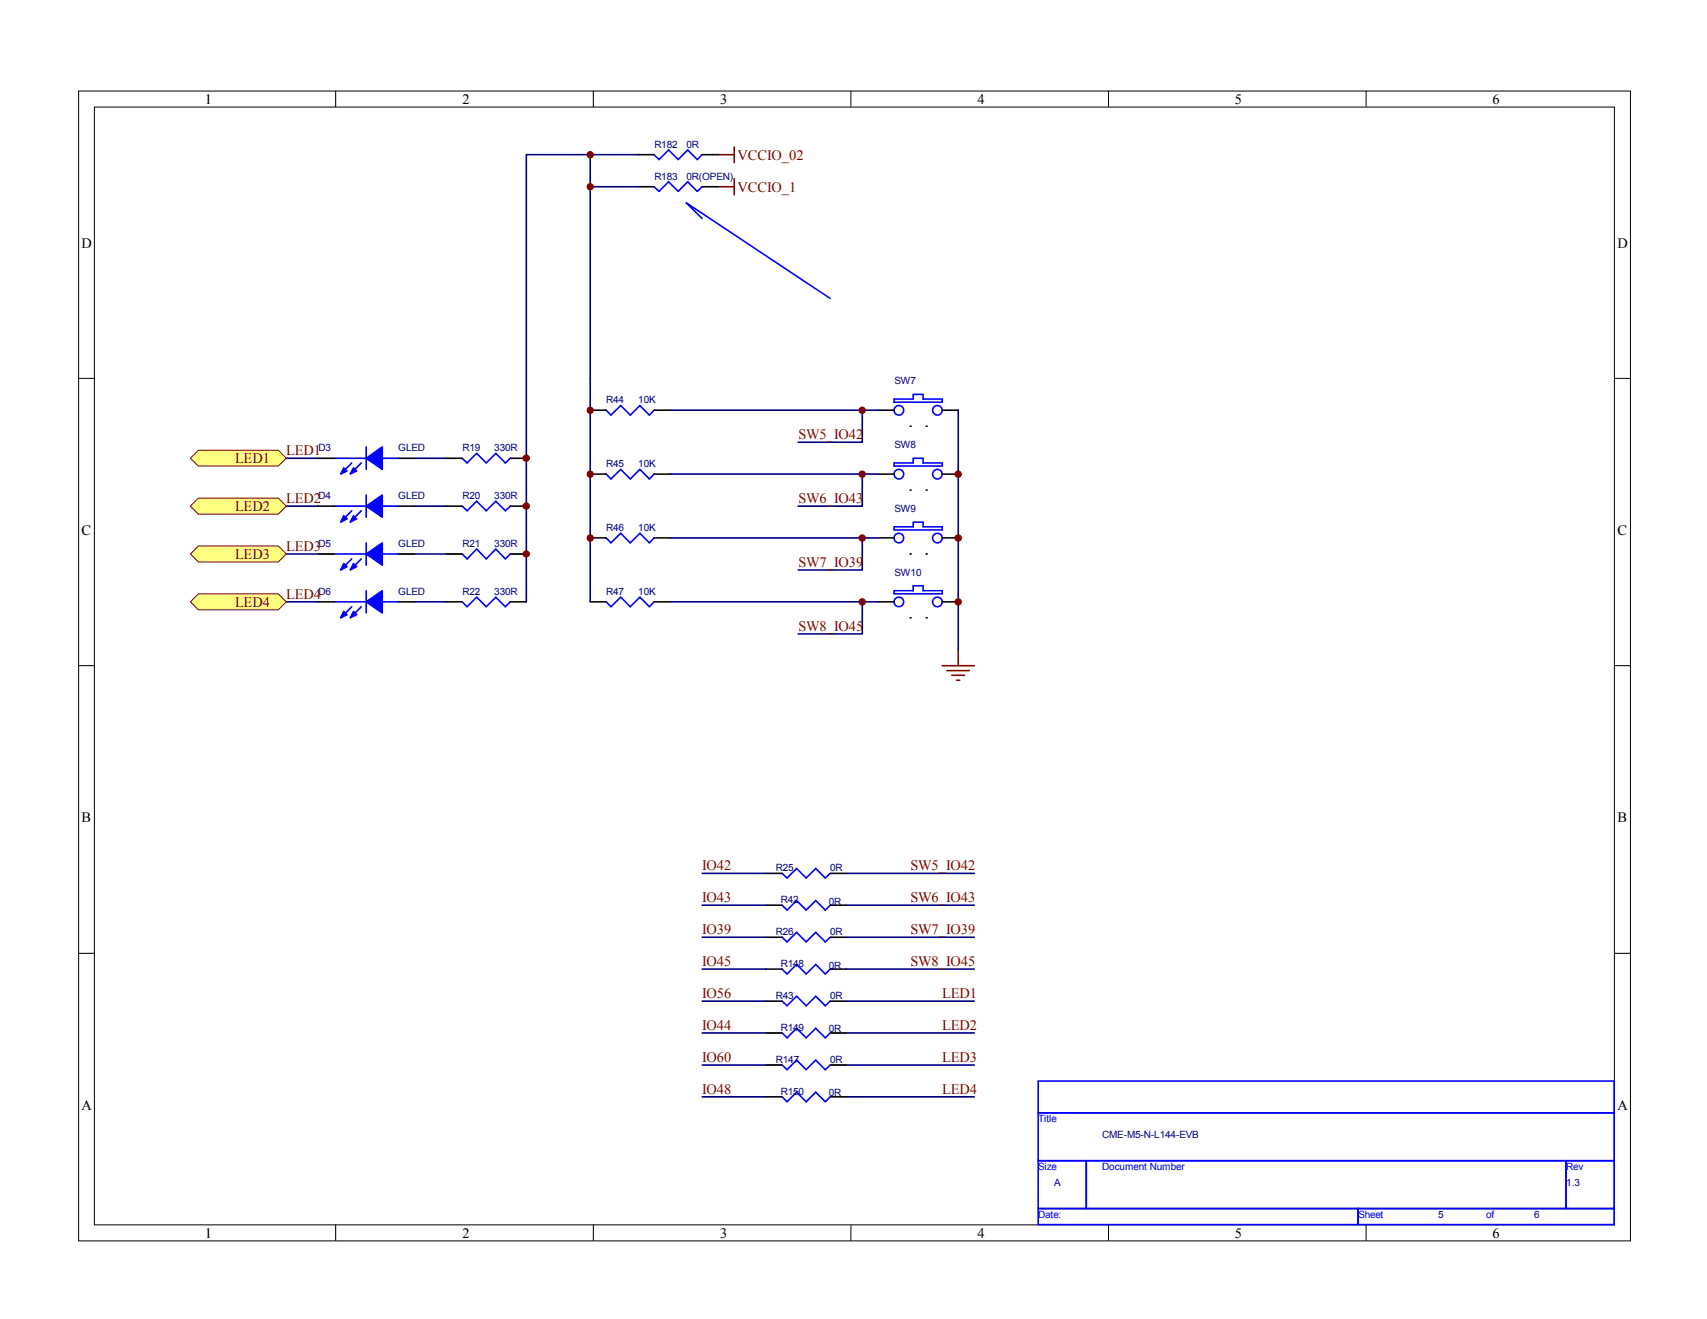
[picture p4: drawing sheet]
<svg xmlns="http://www.w3.org/2000/svg" width="279mm" height="216mm" viewBox="0 0 279 216" stroke-linecap="round" stroke-linejoin="round" font-family="sans-serif">
<g fill="none" stroke="#000" stroke-width=".16">
<path d="M12.9 14.9h254v188.2h-254zM15.5 17.5h248.7v183h-248.7zM54.9 14.9v2.6M97.1 14.9v2.6M139.3 14.9v2.6M181.4 14.9v2.6M223.6 14.9v2.6M12.8 61.9h2.6M264.2 61.9h2.6M12.8 109h2.6M264.2 109h2.6M12.8 156h2.6"/>
<path d="M264.2 156h2.6M54.9 200.4v2.7M97.1 200.4v2.7M139.3 200.4v2.7M181.4 200.4v2.7M223.6 200.4v2.7"/>
</g>
<g fill="none" stroke="#00f" stroke-width=".26">
<path d="M75.6 75l.9 .8 1.5-1.6 1.6 1.6 1.6-1.6 1.5 1.6 .8-.8M54.7 82.8h5.2M59.9 81v3.7M62.6 82.8h2.6M146.3 96.7h3.2v-.8h1.6v.8h3.1v.5h-7.9zM169.9 177h94.3v5.2h-94.3zM169.9 182.2h94.3v7.8h-94.3zM169.9 190h7.9v7.8h-7.9zM169.9 197.8h52.4v2.6h-52.4zM177.8 190h78.5v7.8h-78.5zM222.3 197.8h41.9v2.6h-41.9zM256.3 190h7.9v7.8h-7.9z"/>
<circle cx="147.1" cy="98.5" r=".78"/>
<circle cx="153.4" cy="98.5" r=".78"/>
</g>
<path d="M46.9 75h5.2M67.8 75h5.2M46.9 82.8h5.2M46.9 90.7h5.2M46.9 98.5h5.2M67.8 82.8h5.2M67.8 90.7h5.2M67.8 98.5h5.2" fill="none" stroke="#000080" stroke-width=".26"/>
<path d="M73 75h2.6M83.5 75h2.6M143.7 98.5h2.6M154.2 98.5h2.6M149 101.1h.1M151.6 101.1h.1" fill="none" stroke="#000" stroke-width=".26"/>
<path d="M59.9 82.8l2.7-1.8v3.7z" fill-rule="evenodd" fill="#00f"/>
<path d="M59.9 82.8l2.7-1.8v3.7z" fill="none" stroke="#00f" stroke-width=".26"/>
<path d="M56.3 84.4l.5 .5-1 .6z" fill-rule="evenodd" fill="#00f"/>
<path d="M56.3 84.4l.5 .5-1 .6z" fill="none" stroke="#00f" stroke-width=".26"/>
<path d="M57.9 84.4l.5 .5-1.1 .6z" fill-rule="evenodd" fill="#00f"/>
<g fill="none" stroke="#00f" stroke-width=".26">
<path d="M54.7 75h5.2M59.9 73.2v3.6M62.6 75h2.6M57.6 83.6l-1.6 1.6M57.9 84.4l.5 .5-1.1 .6zM59.1 83.6l-1.5 1.6M146.3 86.2h3.2v-.7h1.6v.7h3.1v.5h-7.9z"/>
<circle cx="147.1" cy="88.1" r=".78"/>
<circle cx="153.4" cy="88.1" r=".78"/>
</g>
<path d="M52.1 82.8h2.6M65.2 82.8h2.6M143.7 88.1h2.6M149 90.7h.1M151.6 90.7h.1M154.2 88.1h2.6" fill="none" stroke="#000" stroke-width=".26"/>
<path d="M59.9 75l2.7-1.8v3.6z" fill-rule="evenodd" fill="#00f"/>
<path d="M59.9 75l2.7-1.8v3.6z" fill="none" stroke="#00f" stroke-width=".26"/>
<path d="M56.3 76.6l.5 .5-1 .5z" fill-rule="evenodd" fill="#00f"/>
<path d="M56.3 76.6l.5 .5-1 .5z" fill="none" stroke="#00f" stroke-width=".26"/>
<path d="M57.9 76.6l.5 .5-1.1 .5z" fill-rule="evenodd" fill="#00f"/>
<path d="M57.6 75.8l-1.6 1.5M57.9 76.6l.5 .5-1.1 .5zM59.1 75.8l-1.5 1.5M99.2 77.6l.8 .8 1.6-1.6 1.6 1.6 1.5-1.6 1.6 1.6 .8-.8M54.7 98.5h5.2M59.9 96.7v3.6M62.6 98.5h2.6" fill="none" stroke="#00f" stroke-width=".26"/>
<path d="M52.1 75h2.6M65.2 75h2.6M96.6 77.6h2.6M107.1 77.6h2.6" fill="none" stroke="#000" stroke-width=".26"/>
<path d="M59.9 98.5l2.7-1.8v3.6z" fill-rule="evenodd" fill="#00f"/>
<path d="M59.9 98.5l2.7-1.8v3.6z" fill="none" stroke="#00f" stroke-width=".26"/>
<path d="M56.3 100.1l.5 .5-1 .5z" fill-rule="evenodd" fill="#00f"/>
<path d="M56.3 100.1l.5 .5-1 .5z" fill="none" stroke="#00f" stroke-width=".26"/>
<path d="M57.9 100.1l.5 .5-1.1 .5z" fill-rule="evenodd" fill="#00f"/>
<g fill="none" stroke="#00f" stroke-width=".26">
<path d="M99.2 67.1l.8 .8 1.6-1.5 1.6 1.5 1.5-1.5 1.6 1.5 .8-.8M146.3 65.3h3.2v-.7h1.6v.7h3.1v.5h-7.9zM146.3 75.8h3.2v-.8h1.6v.8h3.1v.5h-7.9zM54.7 90.7h5.2M57.6 99.3l-1.6 1.6M59.1 99.3l-1.5 1.6M59.9 88.9v3.6M62.6 90.7h2.6M75.6 98.5l.9 .8 1.5-1.6 1.6 1.6 1.6-1.6 1.5 1.6 .8-.8M75.6 90.7l.9 .8 1.5-1.6 1.6 1.6 1.6-1.6 1.5 1.6 .8-.8M75.6 82.8l.9 .8 1.5-1.6 1.6 1.6 1.6-1.6 1.5 1.6 .8-.8M99.2 98.5l.8 .8 1.6-1.6 1.6 1.6 1.5-1.6 1.6 1.6 .8-.8"/>
<path d="M99.2 88.1l.8 .8 1.6-1.6 1.6 1.6 1.5-1.6 1.6 1.6 .8-.8M57.9 100.1l.5 .5-1.1 .5z"/>
<circle cx="147.1" cy="67.2" r=".78"/>
<circle cx="147.1" cy="77.6" r=".78"/>
<circle cx="153.4" cy="67.2" r=".79"/>
<circle cx="153.4" cy="77.6" r=".78"/>
</g>
<g fill="none" stroke="#000" stroke-width=".26">
<path d="M96.6 67.1h2.6M107.1 67.1h2.6M143.7 67.1h2.6M143.7 77.6h2.6M149 69.8h.1M151.6 69.8h.1M154.2 67.1h2.6M154.2 77.6h2.6M52.1 98.5h2.6M65.2 98.5h2.6M73 98.5h2.6M73 90.7h2.6"/>
<path d="M73 82.8h2.6M83.5 98.5h2.6M83.5 90.7h2.6M83.5 82.8h2.6M96.6 98.5h2.6M96.6 88.1h2.6M107.1 98.5h2.6M107.1 88.1h2.6M149 80.2h.1M151.6 80.2h.1"/>
</g>
<path d="M59.9 90.7l2.7-1.8v3.6z" fill-rule="evenodd" fill="#00f"/>
<path d="M59.9 90.7l2.7-1.8v3.6z" fill="none" stroke="#00f" stroke-width=".26"/>
<path d="M56.3 92.2l.5 .6-1 .5z" fill-rule="evenodd" fill="#00f"/>
<path d="M56.3 92.2l.5 .6-1 .5z" fill="none" stroke="#00f" stroke-width=".26"/>
<path d="M57.9 92.2l.5 .6-1.1 .5z" fill-rule="evenodd" fill="#00f"/>
<path d="M57.6 91.5l-1.6 1.5M57.9 92.2l.5 .6-1.1 .5zM59.1 91.5l-1.5 1.5" fill="none" stroke="#00f" stroke-width=".26"/>
<path d="M52.1 90.7h2.6M65.2 90.7h2.6" fill="none" stroke="#000" stroke-width=".26"/>
<path d="M32.5 73.7h13.1l1.3 1.3-1.3 1.3h-13.1l-1.3-1.3z" fill-rule="evenodd" fill="#ffff80"/>
<path d="M32.5 73.7h13.1l1.3 1.3-1.3 1.3h-13.1l-1.3-1.3z" fill="none" stroke="#800000" stroke-width=".16"/>
<path d="M31.2 82.8l1.3-1.3h13.1l1.3 1.3-1.3 1.4h-13.1z" fill-rule="evenodd" fill="#ffff80"/>
<path d="M31.2 82.8l1.3-1.3h13.1l1.3 1.3-1.3 1.4h-13.1z" fill="none" stroke="#800000" stroke-width=".16"/>
<path d="M31.2 90.7l1.3-1.3h13.1l1.3 1.3-1.3 1.3h-13.1z" fill-rule="evenodd" fill="#ffff80"/>
<path d="M31.2 90.7l1.3-1.3h13.1l1.3 1.3-1.3 1.3h-13.1z" fill="none" stroke="#800000" stroke-width=".16"/>
<path d="M31.2 98.5l1.3-1.3h13.1l1.3 1.3-1.3 1.3h-13.1z" fill-rule="evenodd" fill="#ffff80"/>
<path d="M31.2 98.5l1.3-1.3h13.1l1.3 1.3-1.3 1.3h-13.1z" fill="none" stroke="#800000" stroke-width=".16"/>
<path d="M154.2 109h5.3M155 109.8h3.7M155.8 110.5h2.1M156.5 111.3h.6M156.8 106.3v2.7" fill="none" stroke="#800000" stroke-width=".26"/>
<path d="M104.5 25.3h-18.4v73.2M96.6 61.9v36.6M109.7 67.1h34M109.7 77.6h34M141.1 67.1v5.3h-10.5M141.1 77.6v5.2h-10.5M156.8 67.1v39.2M109.7 88.1h34M109.7 98.5h34M141.1 88.1v5.2h-10.5M141.1 98.5v5.3h-10.5" fill="none" stroke="#000080" stroke-width=".26"/>
<circle cx="141.1" cy="88.1" r=".53" fill="#800000"/>
<circle cx="141.1" cy="88.1" r=".53" fill="none" stroke="#800000" stroke-width=".16"/>
<circle cx="141.1" cy="77.6" r=".52" fill="#800000"/>
<circle cx="141.1" cy="77.6" r=".52" fill="none" stroke="#800000" stroke-width=".16"/>
<circle cx="141.1" cy="67.2" r=".52" fill="#800000"/>
<circle cx="141.1" cy="67.2" r=".52" fill="none" stroke="#800000" stroke-width=".16"/>
<path d="M117.6 25.3h2.6M120.2 24v2.6" fill="none" stroke="#800000" stroke-width=".26"/>
<circle cx="96.6" cy="77.6" r=".52" fill="#800000"/>
<circle cx="96.6" cy="77.6" r=".52" fill="none" stroke="#800000" stroke-width=".16"/>
<circle cx="96.6" cy="67.2" r=".52" fill="#800000"/>
<circle cx="96.6" cy="67.2" r=".52" fill="none" stroke="#800000" stroke-width=".16"/>
<circle cx="96.6" cy="88.1" r=".52" fill="#800000"/>
<circle cx="96.6" cy="88.1" r=".52" fill="none" stroke="#800000" stroke-width=".16"/>
<circle cx="156.8" cy="98.5" r=".53" fill="#800000"/>
<circle cx="156.8" cy="98.5" r=".53" fill="none" stroke="#800000" stroke-width=".16"/>
<circle cx="156.8" cy="88.1" r=".53" fill="#800000"/>
<circle cx="156.8" cy="88.1" r=".53" fill="none" stroke="#800000" stroke-width=".16"/>
<circle cx="156.8" cy="77.6" r=".52" fill="#800000"/>
<circle cx="156.8" cy="77.6" r=".52" fill="none" stroke="#800000" stroke-width=".16"/>
<circle cx="141.1" cy="98.5" r=".53" fill="#800000"/>
<circle cx="141.1" cy="98.5" r=".53" fill="none" stroke="#800000" stroke-width=".16"/>
<g fill="none" stroke="#000080" stroke-width=".26">
<path d="M96.6 25.3v5.3M104.5 30.6h-7.9v31.3M114.9 143h10.5M114.9 148.2h10.5M114.9 153.4h10.5M114.9 158.6h10.5M138.5 143h21M138.5 148.2h21M138.5 153.4h21M138.5 158.6h21M114.9 179.5h10.5M114.9 174.3h10.5"/>
<path d="M114.9 169.1h10.5M114.9 163.9h10.5M138.5 179.5h21M138.5 174.3h21M138.5 169.1h21M138.5 163.9h21"/>
</g>
<path d="M107.1 25.3l.8 .8 1.5-1.5 1.6 1.5 1.6-1.5 1.5 1.5 .8-.8M107.1 30.6l.8 .7 1.5-1.5 1.6 1.5 1.6-1.5 1.5 1.5 .8-.7M114.9 35.8l-2.6-2.6 23.6 15.7M128 143l.8 .7 1.6-1.5 1.6 1.5 1.5-1.5 1.6 1.5 .8-.7M128 148.2l.8 .8 1.6-1.6 1.6 1.6 1.5-1.6 1.6 1.6 .8-.8M128 153.4l.8 .8 1.6-1.6 1.6 1.6 1.5-1.6 1.6 1.6 .8-.8M128 158.6l.8 .8 1.6-1.5 1.6 1.5 1.5-1.5 1.6 1.5 .8-.8M128 179.5l.8 .8 1.6-1.5 1.6 1.5 1.5-1.5 1.6 1.5 .8-.8M128 174.3l.8 .8 1.6-1.6 1.6 1.6 1.5-1.6 1.6 1.6 .8-.8M128 169.1l.8 .8 1.6-1.6 1.6 1.6 1.5-1.6 1.6 1.6 .8-.8M128 163.9l.8 .7 1.6-1.5 1.6 1.5 1.5-1.5 1.6 1.5 .8-.7" fill="none" stroke="#00f" stroke-width=".26"/>
<g fill="none" stroke="#000" stroke-width=".26">
<path d="M104.5 25.3h2.6M104.5 30.6h2.6M114.9 25.3h2.7M114.9 30.6h2.7M125.4 143h2.6M125.4 148.2h2.6M125.4 153.4h2.6M125.4 158.6h2.6M135.9 143h2.6M135.9 148.2h2.6M135.9 153.4h2.6M135.9 158.6h2.6"/>
<path d="M125.4 179.5h2.6M125.4 174.3h2.6M125.4 169.1h2.6M125.4 163.9h2.6M135.9 179.5h2.6M135.9 174.3h2.6M135.9 169.1h2.6M135.9 163.9h2.6"/>
</g>
<path d="M117.6 30.6h2.6M120.2 29.3v2.6" fill="none" stroke="#800000" stroke-width=".26"/>
<circle cx="96.6" cy="30.6" r=".51" fill="#800000"/>
<circle cx="96.6" cy="30.6" r=".51" fill="none" stroke="#800000" stroke-width=".16"/>
<circle cx="96.6" cy="25.3" r=".52" fill="#800000"/>
<circle cx="96.6" cy="25.3" r=".52" fill="none" stroke="#800000" stroke-width=".16"/>
<circle cx="86.1" cy="75" r=".52" fill="#800000"/>
<circle cx="86.1" cy="75" r=".52" fill="none" stroke="#800000" stroke-width=".16"/>
<circle cx="86.1" cy="90.7" r=".52" fill="#800000"/>
<circle cx="86.1" cy="90.7" r=".52" fill="none" stroke="#800000" stroke-width=".16"/>
<circle cx="86.1" cy="82.8" r=".53" fill="#800000"/>
<circle cx="86.1" cy="82.8" r=".53" fill="none" stroke="#800000" stroke-width=".16"/>
<g font-size="2.4">
<text x="33.5" y="17">1</text>
<text x="75.7" y="17">2</text>
<text x="117.9" y="17">3</text>
<text x="160" y="17">4</text>
<text x="202.1" y="17">5</text>
<text x="244.3" y="17">6</text>
<text x="13.3" y="40.5">D</text>
<text x="264.8" y="40.5">D</text>
<text x="13.3" y="87.5">C</text>
<text x="264.8" y="87.5">C</text>
<text x="13.3" y="134.6">B</text>
<text x="264.8" y="134.6">B</text>
<text x="13.3" y="181.7">A</text>
<text x="264.8" y="181.7">A</text>
<text x="33.5" y="202.6">1</text>
<text x="75.7" y="202.6">2</text>
<text x="117.9" y="202.6">3</text>
<text x="160" y="202.6">4</text>
<text x="202.1" y="202.6">5</text>
<text x="244.3" y="202.6">6</text>
</g>
<g font-size="2.4" fill="#800000">
<text x="120.7" y="26.1">VCCIO_02</text>
<text x="120.7" y="31.4">VCCIO_1</text>
<text x="130.7" y="71.9">SW5_IO42</text>
<text x="38.5" y="75.8">LED1</text>
<text x="46.9" y="74.5">LED1</text>
<text x="38.5" y="83.6">LED2</text>
<text x="46.9" y="82.3">LED2</text>
<text x="130.7" y="82.3">SW6_IO43</text>
<text x="38.5" y="91.5">LED3</text>
<text x="46.9" y="90.2">LED3</text>
<text x="130.7" y="92.8">SW7_IO39</text>
<text x="38.5" y="99.3">LED4</text>
<text x="46.9" y="98">LED4</text>
<text x="130.7" y="103.2">SW8_IO45</text>
<text x="114.9" y="142.5">IO42</text>
<text x="149" y="142.5">SW5_IO42</text>
<text x="114.9" y="147.7">IO43</text>
<text x="149" y="147.7">SW6_IO43</text>
<text x="114.9" y="152.9">IO39</text>
<text x="149" y="152.9">SW7_IO39</text>
<text x="114.9" y="158.1">IO45</text>
<text x="149" y="158.1">SW8_IO45</text>
<text x="114.9" y="163.4">IO56</text>
<text x="154.2" y="163.4">LED1</text>
<text x="114.9" y="168.6">IO44</text>
<text x="114.9" y="173.8">IO60</text>
<text x="154.2" y="173.8">LED3</text>
<text x="154.2" y="168.6">LED2</text>
<text x="114.9" y="179">IO48</text>
<text x="154.2" y="179">LED4</text>
</g>
<g font-size="1.6" fill="#000080">
<text x="107.1" y="24.2">R182</text>
<text x="107.1" y="29.4">R183</text>
<text x="112.4" y="24.2">0R</text>
<text x="112.4" y="29.4">0R(OPEN)</text>
<text x="99.2" y="66">R44</text>
<text x="104.5" y="66">10K</text>
<text x="146.4" y="62.9">SW7</text>
<text x="52.1" y="73.8">D3</text>
<text x="65.2" y="73.8">GLED</text>
<text x="75.7" y="73.8">R19</text>
<text x="80.9" y="73.8">330R</text>
<text x="99.2" y="76.5">R45</text>
<text x="104.5" y="76.5">10K</text>
<text x="146.4" y="73.3">SW8</text>
<text x="52.1" y="81.7">D4</text>
<text x="65.2" y="81.7">GLED</text>
<text x="75.7" y="81.7">R20</text>
<text x="80.9" y="81.7">330R</text>
<text x="146.4" y="83.8">SW9</text>
<text x="52.1" y="89.5">D5</text>
<text x="65.2" y="89.5">GLED</text>
<text x="75.7" y="89.5">R21</text>
<text x="80.9" y="89.5">330R</text>
<text x="99.2" y="86.9">R46</text>
<text x="104.5" y="86.9">10K</text>
<text x="146.4" y="94.2">SW10</text>
<text x="52.1" y="97.4">D6</text>
<text x="65.2" y="97.4">GLED</text>
<text x="75.7" y="97.4">R22</text>
<text x="80.9" y="97.4">330R</text>
<text x="99.2" y="97.4">R47</text>
<text x="104.5" y="97.4">10K</text>
<text x="127" y="142.6">R25</text>
<text x="135.9" y="142.6">0R</text>
<text x="127.8" y="147.8">R42</text>
<text x="135.6" y="148.1">0R</text>
<text x="127" y="153">R26</text>
<text x="135.9" y="153">0R</text>
<text x="127.8" y="158.3">R148</text>
<text x="135.6" y="158.5">0R</text>
<text x="127" y="163.5">R43</text>
<text x="135.9" y="163.5">0R</text>
<text x="127" y="173.9">R147</text>
<text x="127.8" y="168.7">R149</text>
<text x="135.6" y="169">0R</text>
<text x="135.9" y="173.9">0R</text>
<text x="127.8" y="179.2">R150</text>
<text x="135.6" y="179.5">0R</text>
<text x="180.4" y="186.2">CME-M5-N-L144-EVB</text>
<text x="172.6" y="194.1">A</text>
<text x="256.4" y="194.1">1.3</text>
<text x="235.4" y="199.3">5</text>
<text x="251.1" y="199.3">6</text>
</g>
<g font-size="1.6" fill="#00f">
<text x="169.9" y="183.6">Title</text>
<text x="169.9" y="191.5">Size</text>
<text x="180.4" y="191.5">Document Number</text>
<text x="256.4" y="191.5">Rev</text>
<text x="169.9" y="199.3">Date:</text>
<text x="222.3" y="199.3">Sheet</text>
<text x="243.2" y="199.3">of</text>
</g>
</svg>
